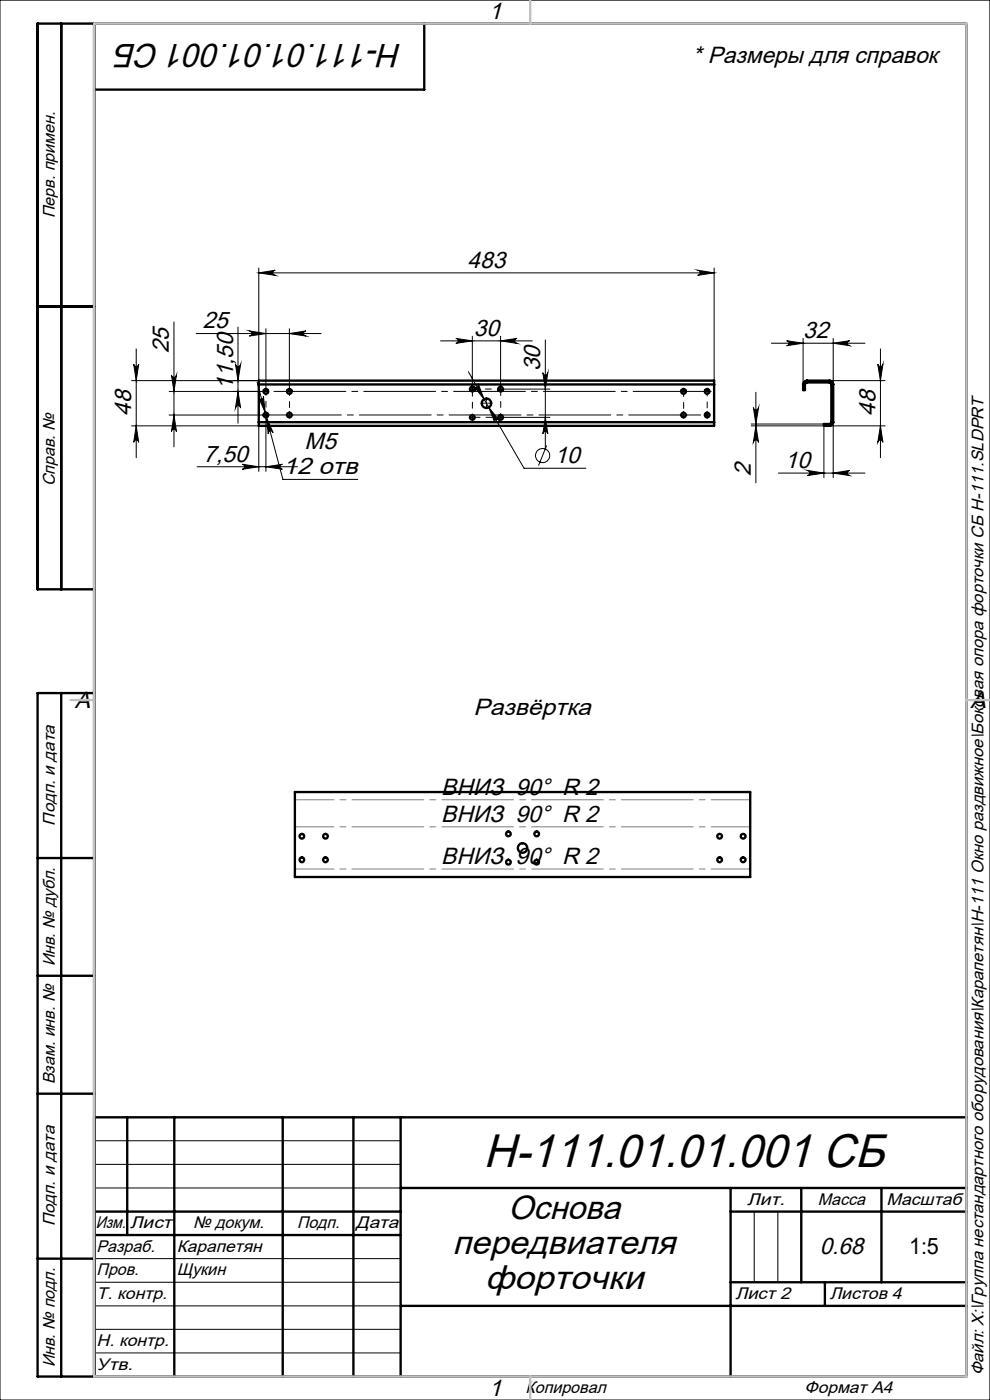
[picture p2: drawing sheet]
<svg xmlns="http://www.w3.org/2000/svg" width="210mm" height="297mm" viewBox="0 0 210 297" stroke-linecap="round" stroke-linejoin="round" font-family="sans-serif">
<g fill="none" stroke="#000" stroke-width=".21">
<path d="M0 0h210v297h-210zM54.9 57.9l3.5-.6a.55 .55 0 0 0-.5 .6 .55 .55 0 0 0 .5 .5zM54.9 56.9v23.8h-27M54.9 57.9h96.6M148 57.3l3.5 .6-3.5 .5a.55 .55 0 0 0 .5-.5 .55 .55 0 0 0-.5-.6zM151.5 56.9v23.8M28.4 77.3a.53 .53 0 0 0 .5 .5 .53 .53 0 0 0 .5-.5l-.5 3.4zM28.9 74v23.1M36.4 79.5a.53 .53 0 0 0 .5 .6 .53 .53 0 0 0 .5-.6l-.5 3.5zM36.9 68.3v26.5M41.6 70.8h26.5M50 77.3a.55 .55 0 0 0 .5 .5 .55 .55 0 0 0 .5-.5l-.5 3.4z"/>
<path d="M50.5 69.4v20.4M52.9 70.2l3.5 .6-3.5 .5a.55 .55 0 0 0 .5-.6 .55 .55 0 0 0-.5-.5zM56.4 69.7v12.6M61.4 70.8l3.5-.6a.55 .55 0 0 0-.5 .5 .55 .55 0 0 0 .5 .6zM61.4 69.7v12.6M93.5 72.3h19.4M96.7 71.8l3.5 .5-3.5 .5a.53 .53 0 0 0 .5-.5 .53 .53 0 0 0-.5-.5zM99.3 78.8l11.9 20.5h13.1M100.2 71.3v10.5M106.2 72.3l3.5-.5a.53 .53 0 0 0-.5 .5 .53 .53 0 0 0 .5 .5zM106.2 71.3v10.5M115.1 79.1a.53 .53 0 0 0 .6 .5 .53 .53 0 0 0 .5-.5l-.5 3.4z"/>
<path d="M115.7 72.1v23.2M163.6 72.8h19.9M166.9 72.3l3.5 .5-3.5 .5a.53 .53 0 0 0 .5-.5 .53 .53 0 0 0-.5-.5zM170.4 71.8v9.8M176.7 71.8v9.8M176.7 72.8l3.5-.5a.53 .53 0 0 0-.5 .5 .53 .53 0 0 0 .5 .5zM186.2 77.3a.55 .55 0 0 0 .5 .5 .55 .55 0 0 0 .6-.5l-.5 3.4zM186.8 74v23.1M27.9 90.3l27 .1v9.6M28.9 90.3l.5 3.5a.53 .53 0 0 0-.5-.5 .53 .53 0 0 0-.5 .5zM35.9 83h19.8M36.9 88l.5 3.5a.53 .53 0 0 0-.5-.5 .53 .53 0 0 0-.5 .5z"/>
<path d="M41.8 99h21.3M50.5 83l.5 3.6a.55 .55 0 0 0-.5-.6 .55 .55 0 0 0-.5 .6zM51.4 98.5l3.5 .5-3.5 .6a.53 .53 0 0 0 .5-.6 .53 .53 0 0 0-.5-.5zM54.5 81.1l5.5 20.6h15.9M54.9 84.3a.53 .53 0 0 0 .6 .4 .53 .53 0 0 0 .4-.6l.4 3.5zM56.2 83h.4M56.4 82.9v.4M56.4 87.8v12.2M56.4 99l3.5-.5a.53 .53 0 0 0-.5 .5 .53 .53 0 0 0 .5 .6zM56.5 88.5l1.4 3.3a.53 .53 0 0 0-.6-.4 .53 .53 0 0 0-.4 .7zM56.6 88h-20.7M61.2 83h.4"/>
<path d="M61.2 88h.4M61.4 82.9v.4M61.4 87.8v.5M100 82.5h.4M100 88.5h.4M100.2 82.4v.4M100.2 88.4v.4M100.5 81.9a.55 .55 0 0 0 .7 .2 .55 .55 0 0 0 .2-.7l1.3 3.3zM103 85.5h.4M103.2 85.4v.4M103.7 86.4l2.2 2.8a.53 .53 0 0 0-.7-.2 .53 .53 0 0 0-.2 .7zM106 82.5h.4"/>
<path d="M106 88.5h.4M106.2 82.4v.4M106.2 88.4v.4M106.5 82.5h10.2M106.8 88.5h9.9M115.7 88.5l.5 3.5a.53 .53 0 0 0-.5-.5 .53 .53 0 0 0-.6 .5zM116 94.5l-1.8 4.3M144.8 83h.4M144.8 88h.4M145 82.9v.4M145 87.8v.5M149.8 83h.4"/>
<path d="M149.8 88h.4M150 82.9v.4M150 87.8v.5M159.3 90.3h15.4M159.3 90h15.4M159.8 86.5a.55 .55 0 0 0 .6 .5 .55 .55 0 0 0 .5-.5l-.6 3.5zM160.3 83.2v19.2M160.3 90.3l.6 3.5a.55 .55 0 0 0-.5-.5 .55 .55 0 0 0-.6 .5zM171.2 99.8l3.6 .6-3.6 .5a.55 .55 0 0 0 .6-.6 .55 .55 0 0 0-.6-.5zM174.8 90.4v10.9M176 80.7h11.7M176 90.3h11.7"/>
<path d="M176.7 89.6v11.7M186.8 90.3l.5 3.5a.55 .55 0 0 0-.6-.5 .55 .55 0 0 0-.5 .5zM165.1 100.4h18.4M176.7 100.4l3.5-.6a.55 .55 0 0 0-.5 .5 .55 .55 0 0 0 .5 .6zM20 242h65M20 247h65M20 252h65M160 257v15M165 257v15M20 267h65M20 272h65M20 277h65"/>
<path d="M20 282h65M20 287h65"/>
<circle cx="115.1" cy="96.6" r="1.48"/>
</g>
<g fill="none" stroke="#000" stroke-width=".21" stroke-dasharray="15.2 1.3 1.3 1.3">
<path d="M56 83h-.3M56 88h-.3M56.4 82.6v-.3M56.4 87.6v-.3M56.4 88.4v.3M56.8 88h.3M61 83h-.3M61 88h-.3M61.4 82.6v-.3M61.4 87.6v-.3M61.4 88.4v.3M61.8 83h.3"/>
<path d="M61.8 88h.3M99.8 82.5h-.3M99.8 88.5h-.3M100.2 82.1v-.3M100.2 88.1v-.3M100.2 88.9v.3M102.8 85.5h-.8M103.2 85.1v-.8M103.2 85.9v.8M103.6 85.5h.8M105.8 82.5h-.3M105.8 88.5h-.3"/>
<path d="M106.2 82.1v-.3M106.2 88.1v-.3M106.2 88.9v.3M106.6 82.5h.3M106.6 88.5h.3M144.6 83h-.3M144.6 88h-.3M145 82.6v-.3M145 87.6v-.3M145 88.4v.3M145.4 83h.3M145.4 88h.3"/>
<path d="M149.6 83h-.3M150 82.6v-.3M150 87.6v-.3M150 88.4v.3M150.4 83h.3M150.4 88h.3"/>
</g>
<path d="M56.4 83.4v4.7M61.4 83.4v4.8" fill="none" stroke="#000" stroke-width=".21" stroke-dasharray="15.2 1.3 1.3 1.3" stroke-dashoffset="14.8"/>
<path d="M56.8 83h94.1" fill="none" stroke="#000" stroke-width=".21" stroke-dasharray="15.2 1.3 1.3 1.3" stroke-dashoffset="-1.3"/>
<path d="M100.2 82.9v6.1" fill="none" stroke="#000" stroke-width=".21" stroke-dasharray="15.2 1.3 1.3 1.3" stroke-dashoffset="14.1"/>
<path d="M100.6 82.5h6" fill="none" stroke="#000" stroke-width=".21" stroke-dasharray="15.2 1.3 1.3 1.3" stroke-dashoffset="14.2"/>
<path d="M106.2 82.9v5.8" fill="none" stroke="#000" stroke-width=".21" stroke-dasharray="15.2 1.3 1.3 1.3" stroke-dashoffset="14.3"/>
<path d="M100.6 88.5h6.2" fill="none" stroke="#000" stroke-width=".21" stroke-dasharray="15.2 1.3 1.3 1.3" stroke-dashoffset="14"/>
<path d="M145 83.4v5.2" fill="none" stroke="#000" stroke-width=".21" stroke-dasharray="15.2 1.3 1.3 1.3" stroke-dashoffset="14.6"/>
<path d="M150 83.4v5" fill="none" stroke="#000" stroke-width=".21" stroke-dasharray="15.2 1.3 1.3 1.3" stroke-dashoffset="14.7"/>
<path d="M149.6 88h-93.4" fill="none" stroke="#000" stroke-width=".21" stroke-dasharray="15.2 1.3 1.3 1.3" stroke-dashoffset="-1"/>
<g fill="none" stroke="#000" stroke-width=".5">
<path d="M13 5v120M20 5v287M90 5v14h-70M8 65h12M54.9 89.6v.7h96.6v-.7M54.9 81.6v-.9h96.6v.9M54.9 89.6h96.6M54.9 81.6v8M54.9 81.6h96.6M56 82.8h.8M61 82.8h.8M99.7 82.8h.9"/>
<path d="M105.7 82.8h.9M144.6 82.8h.8M149.6 82.8h.8M151.5 81.6v8M170.4 81.6h.3M170.4 81.6v1.2h.3v-1.2M171.2 81.1l-.3 .1-.2 .4M171.2 80.7a.78 .78 0 0 0-.8 .9M171.2 80.7h4.8M171.2 80.7v.4M171.2 81.1h4.8M176 81.1l.2 .2 .2 .3"/>
<path d="M176 80.7a.78 .78 0 0 1 .7 .9M176 90h-1.2v.3h1.2M176 80.7v.4M176 90v.3M176.4 89.6l-.2 .2-.2 .2M176.4 89.6h.3M176.4 81.6h.3M176.4 81.6v8M176.7 89.6a.73 .73 0 0 1-.7 .7M176.7 81.6v8M20 125h-12v-120h197v287h-197v-145h12M13 147v145"/>
<path d="M62.5 168h96.6v18.1h-96.6zM8 182h12M8 207h12M8 232h12M20 237h185M27 237v25M37 237v55M60 237v55M75 237v55M85 237v55M20 257h65M85 252h120"/>
<path d="M155 252v40M155 257h50M170 252v20M187 252v20M8 267h12M20 262h65M85 277h120M155 272h50M175 272v5"/>
<circle cx="56.4" cy="83.1" r=".51"/>
<circle cx="56.4" cy="88.1" r=".5"/>
<circle cx="61.4" cy="83" r=".5"/>
<circle cx="61.4" cy="88.1" r=".5"/>
<circle cx="100.2" cy="82.6" r=".5"/>
<circle cx="100.2" cy="88.5" r=".5"/>
<circle cx="103.2" cy="85.6" r="1"/>
<circle cx="106.2" cy="82.6" r=".5"/>
<circle cx="106.2" cy="88.5" r=".5"/>
<circle cx="145" cy="83" r=".5"/>
<circle cx="145" cy="88.1" r=".5"/>
<circle cx="150" cy="83" r=".5"/>
<circle cx="150" cy="88.1" r=".5"/>
<circle cx="64" cy="177.4" r=".5"/>
<circle cx="69" cy="177.4" r=".5"/>
<circle cx="107.9" cy="176.9" r=".51"/>
<circle cx="110.8" cy="179.9" r="1"/>
<circle cx="113.9" cy="176.9" r=".51"/>
<circle cx="152.7" cy="177.4" r=".5"/>
<circle cx="157.6" cy="177.4" r=".5"/>
<circle cx="64" cy="182.4" r=".5"/>
<circle cx="69" cy="182.4" r=".5"/>
<circle cx="107.9" cy="182.9" r=".51"/>
<circle cx="113.9" cy="182.9" r=".51"/>
<circle cx="152.6" cy="182.4" r=".5"/>
<circle cx="157.6" cy="182.4" r=".5"/>
</g>
<path d="M62.6 169.7h96.6M159.2 175.4h-96.6M159.2 184.4h-96.6" fill="none" stroke="#808080" stroke-width=".21" stroke-dasharray="15.2 1.3 1.3 1.3" stroke-dashoffset="6.9"/>
<path d="M20 5h185v287h-185zM112.5 0v5M15 148.5h5M205 148.5h5M112.5 292v5" fill="none" stroke="#c0c0c0" stroke-width=".5"/>
<g fill="#000">
<path d="M54.9 57.9l3.5-.6a.55 .55 0 0 0-.5 .6 .55 .55 0 0 0 .5 .5zM148 57.3l3.5 .6-3.5 .5a.55 .55 0 0 0 .5-.5 .55 .55 0 0 0-.5-.6zM54.9 84.3l1.4 3.3-.4-3.5a.53 .53 0 0 1-.4 .6 .53 .53 0 0 1-.6-.4zM56.5 88.5l.4 3.6a.53 .53 0 0 1 .4-.6 .53 .53 0 0 1 .6 .3zM100.5 81.9l2.2 2.8-1.3-3.3a.55 .55 0 0 1-.2 .7 .55 .55 0 0 1-.7-.2zM103.7 86.4l1.3 3.3a.53 .53 0 0 1 .2-.7 .53 .53 0 0 1 .7 .2zM52.9 70.2l3.5 .6-3.5 .5a.55 .55 0 0 0 .5-.6 .55 .55 0 0 0-.5-.5zM61.4 70.8l3.5-.6a.55 .55 0 0 0-.5 .5 .55 .55 0 0 0 .5 .6zM96.7 71.8l3.5 .5-3.5 .5a.53 .53 0 0 0 .5-.5 .53 .53 0 0 0-.5-.5zM106.2 72.3l3.5-.5a.53 .53 0 0 0-.5 .5 .53 .53 0 0 0 .5 .5z"/>
<path d="M28.4 77.3a.53 .53 0 0 0 .5 .5 .53 .53 0 0 0 .5-.5l-.5 3.4zM28.9 90.3l.5 3.5a.53 .53 0 0 0-.5-.5 .53 .53 0 0 0-.5 .5zM36.4 79.5a.53 .53 0 0 0 .5 .6 .53 .53 0 0 0 .5-.6l-.5 3.5zM36.9 88l.5 3.5a.53 .53 0 0 0-.5-.5 .53 .53 0 0 0-.5 .5zM115.1 79.1a.53 .53 0 0 0 .6 .5 .53 .53 0 0 0 .5-.5l-.5 3.4zM115.7 88.5l.5 3.5a.53 .53 0 0 0-.5-.5 .53 .53 0 0 0-.6 .5zM186.2 77.3a.55 .55 0 0 0 .5 .5 .55 .55 0 0 0 .6-.5l-.5 3.4zM186.8 90.3l.5 3.5a.55 .55 0 0 0-.6-.5 .55 .55 0 0 0-.5 .5zM159.8 86.5a.55 .55 0 0 0 .6 .5 .55 .55 0 0 0 .5-.5l-.6 3.5zM160.3 90.3l.6 3.5a.55 .55 0 0 0-.5-.5 .55 .55 0 0 0-.6 .5z"/>
<path d="M166.9 72.3l3.5 .5-3.5 .5a.53 .53 0 0 0 .5-.5 .53 .53 0 0 0-.5-.5zM176.7 72.8l3.5-.5a.53 .53 0 0 0-.5 .5 .53 .53 0 0 0 .5 .5z"/>
<path d="M50.5 83l.5 3.6a.55 .55 0 0 0-.5-.6 .55 .55 0 0 0-.5 .6zM50 77.3a.55 .55 0 0 0 .5 .5 .55 .55 0 0 0 .5-.5l-.5 3.4z"/>
<path d="M56.4 99l3.5-.5a.53 .53 0 0 0-.5 .5 .53 .53 0 0 0 .5 .6zM51.4 98.5l3.5 .5-3.5 .6a.53 .53 0 0 0 .5-.6 .53 .53 0 0 0-.5-.5z"/>
<path d="M176.7 100.4l3.5-.6a.55 .55 0 0 0-.5 .5 .55 .55 0 0 0 .5 .6zM171.2 99.8l3.6 .6-3.6 .5a.55 .55 0 0 0 .6-.6 .55 .55 0 0 0-.6-.5z"/>
</g>
<text font-size="10" x="102.6" y="247.6">Н-111.01.01.001 СБ</text>
<g font-size="7.1">
<text x="85.3" y="9.3" transform="rotate(-180 85.3 9.3)">Н-111.01.01.001 СБ</text>
<text x="107.8" y="258.6">Основа</text>
<text x="96" y="266.1">передвиателя</text>
<text x="102.9" y="273.6">форточки</text>
</g>
<g font-size="5">
<text x="103.7" y="4.1">1</text>
<text x="146.9" y="13.3">* Размеры для справок</text>
<text x="99.2" y="56.8">483</text>
<text x="43" y="69.7">25</text>
<text x="100.5" y="71.2">30</text>
<text x="170.4" y="71.7">32</text>
<text x="35.8" y="75" transform="rotate(-90 35.8 75)">25</text>
<text x="49.4" y="82.7" transform="rotate(-90 49.4 82.7)">11,50</text>
<text x="114.6" y="78.8" transform="rotate(-90 114.6 78.8)">30</text>
<text x="27.8" y="88.2" transform="rotate(-90 27.8 88.2)">48</text>
<text x="185.7" y="88.2" transform="rotate(-90 185.7 88.2)">48</text>
<text x="64.6" y="95.2">M5</text>
<text x="43.2" y="97.9">7,50</text>
<text x="60" y="100.6">12 отв</text>
<text x="117.6" y="98.2">10</text>
<text x="159.3" y="101.1" transform="rotate(-90 159.3 101.1)">2</text>
<text x="166.5" y="99.3">10</text>
<text x="15.9" y="150.1">A</text>
<text x="100.4" y="151.7">Развёртка</text>
<text x="205.9" y="150.1">A</text>
<text x="93.6" y="168.6">ВНИЗ 90° R 2</text>
<text x="93.6" y="174.3">ВНИЗ 90° R 2</text>
<text x="93.6" y="183.3">ВНИЗ 90° R 2</text>
<text x="173.9" y="266">0.68</text>
<text x="103.7" y="296.1">1</text>
</g>
<text font-size="4.8" x="192.8" y="266">1:5</text>
<g font-size="3.6">
<text x="11.6" y="46.3" transform="rotate(-90 11.6 46.3)">Перв. примен.</text>
<text x="11.6" y="103.2" transform="rotate(-90 11.6 103.2)">Справ. №</text>
<text x="11.6" y="175.1" transform="rotate(-90 11.6 175.1)">Подп. и дата</text>
<text x="11.6" y="205" transform="rotate(-90 11.6 205)">Инв. № дубл.</text>
<text x="11.6" y="230" transform="rotate(-90 11.6 230)">Взам. инв. №</text>
<text x="158.5" y="255.6">Лит.</text>
<text x="173.5" y="255.6">Масса</text>
<text x="188.1" y="255.6">Масштаб</text>
<text x="11.6" y="260.1" transform="rotate(-90 11.6 260.1)">Подп. и дата</text>
<text x="20.3" y="260.6">Изм.</text>
<text x="27.6" y="260.6">Лист</text>
<text x="41" y="260.6">№ докум.</text>
<text x="63" y="260.6">Подп.</text>
<text x="75.5" y="260.6">Дата</text>
<text x="20.5" y="265.6">Разраб.</text>
<text x="37.5" y="265.6">Карапетян</text>
<text x="20.5" y="270.6">Пров.</text>
<text x="20.5" y="275.6">Т. контр.</text>
<text x="37.5" y="270.6">Щукин</text>
<text x="156" y="275.6">Лист 2</text>
<text x="176" y="275.6">Листов 4</text>
<text x="20.5" y="285.6">Н. контр.</text>
<text x="11.6" y="290" transform="rotate(-90 11.6 290)">Инв. № подл.</text>
<text x="20.5" y="290.6">Утв.</text>
<text x="208.6" y="291.8" transform="rotate(-90 208.6 291.8)">Файл: X:\Группа нестандартного оборудования\Карапетян\Н-111 Окно раздвижное\Боковая опора форточки СБ Н-111.SLDPRT</text>
<text x="111.5" y="295.6">Копировал</text>
<text x="170.7" y="295.6">Формат А4</text>
</g>
</svg>
